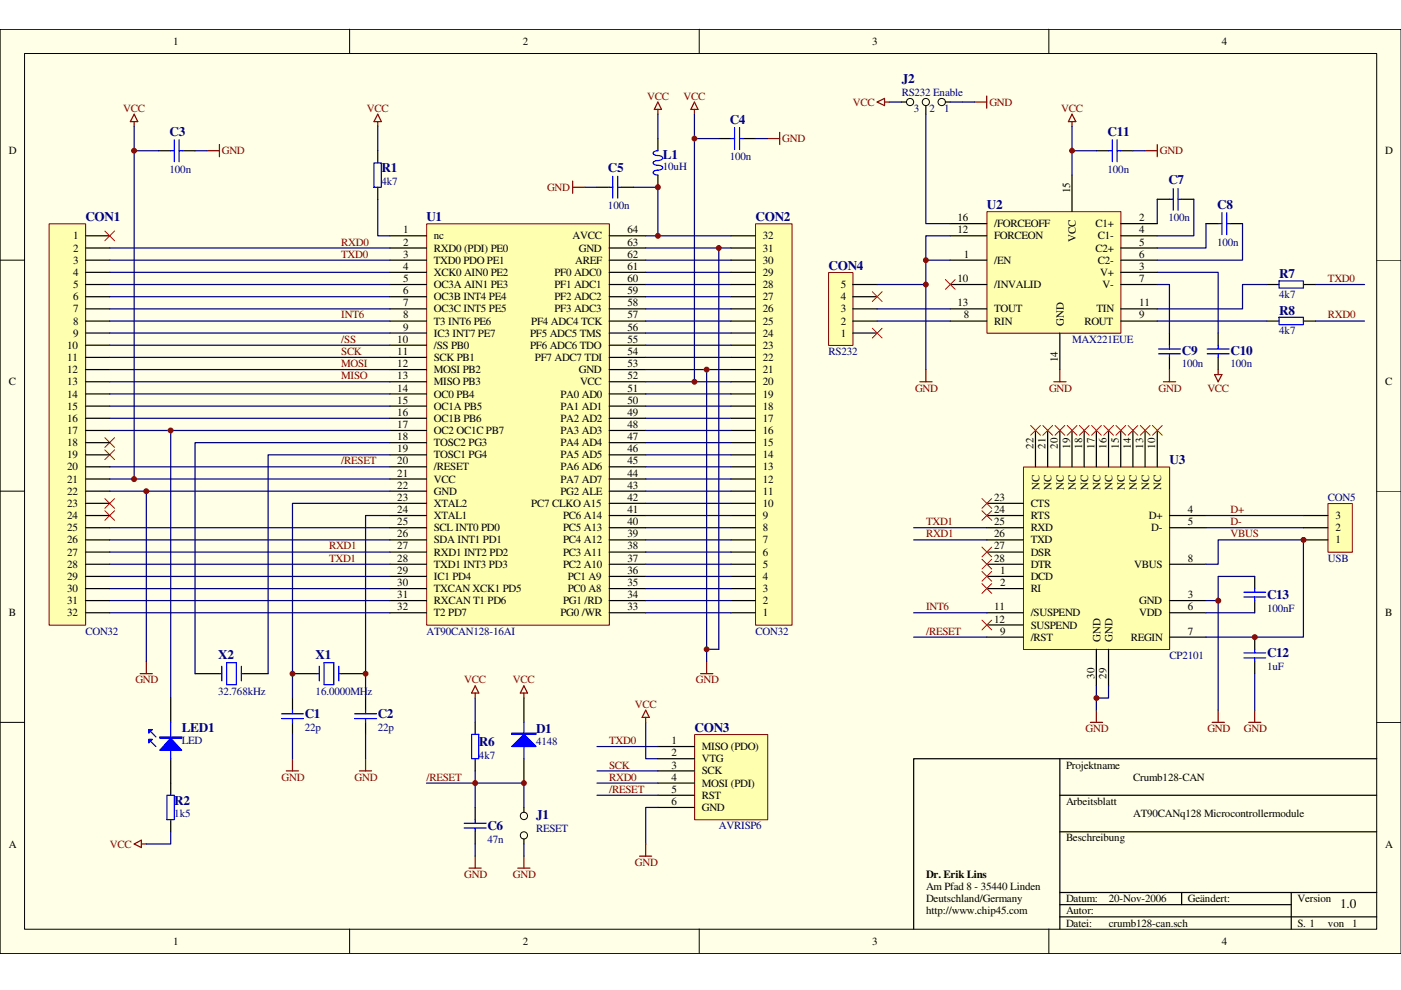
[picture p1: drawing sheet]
<svg xmlns="http://www.w3.org/2000/svg" width="297mm" height="210mm" viewBox="0 0 297 210" stroke-linecap="round" stroke-linejoin="round" font-family="sans-serif">
<path d="M0 6.2h297v196h-297z" fill="#ffffe8"/>
<g fill="none" stroke="#000" stroke-width=".21">
<path d="M0 6.2h297v196h-297zM5.2 11.3h286.7v185.7h-286.7zM74.1 6.2v5.1M148.2 6.2v5.1M222.4 6.2v5.1M0 55.2h5.2M291.9 55.2h5.1M0 104.1h5.2M291.9 104.1h5.1M0 153.2h5.2M291.9 153.2h5.1M74.1 197v5.1"/>
<path d="M148.2 197v5.1M222.4 197v5.1"/>
</g>
<path d="M224.7 160.9v36.1M224.7 168.6h67.2M224.7 176.4h67.2M291.9 160.9h-98.2v36.1M224.7 189.2h67.2M224.7 191.8h49.1M224.7 194.4h67.2M250.5 189.2v2.6M273.8 189.2v7.8" fill="none" stroke="#000" stroke-width=".26"/>
<path d="M90.5 47.5h38.7v85h-38.7z" fill="#ffffb0"/>
<path d="M90.5 47.5h38.7v85h-38.7z" fill="none" stroke="#800000" stroke-width=".21"/>
<g fill="none" stroke="#000" stroke-width=".26">
<path d="M33.6 32h2.6M38.8 32h2.6M80.1 32v2.5M80.1 39.7v2.5M152.4 29.4h2.6M157.6 29.4h2.5M82.7 50h7.7M82.7 52.6h7.7M82.7 55.2h7.7M82.7 57.7h7.7M129.2 50h7.7M129.2 52.6h7.7"/>
<path d="M129.2 55.2h7.7M129.2 57.7h7.7M82.7 60.3h7.7M82.7 62.9h7.7M82.7 65.5h7.7M82.7 68.1h7.7M82.7 70.6h7.7M82.7 73.2h7.7M82.7 75.8h7.7M82.7 78.4h7.7M129.2 60.3h7.7M129.2 62.9h7.7"/>
<path d="M129.2 65.5h7.7M129.2 68.1h7.7M129.2 70.6h7.7M129.2 73.2h7.7M129.2 75.8h7.7M129.2 78.4h7.7M82.7 80.9h7.7M82.7 83.5h7.7M82.7 86.1h7.7M82.7 88.7h7.7M82.7 91.3h7.7M82.7 93.9h7.7"/>
<path d="M82.7 96.4h7.7M82.7 99h7.7M129.2 80.9h7.7M129.2 83.5h7.7M129.2 86.1h7.7M129.2 88.7h7.7M129.2 91.3h7.7M129.2 93.9h7.7M129.2 96.4h7.7M129.2 99h7.7M82.7 101.6h7.7M82.7 104.1h7.7"/>
<path d="M82.7 106.7h7.7M82.7 109.3h7.7M82.7 111.9h7.7M82.7 114.5h7.7M82.7 117.1h7.7M82.7 119.6h7.7M129.2 101.6h7.7M129.2 104.1h7.7M129.2 106.7h7.7M129.2 109.3h7.7M129.2 111.9h7.7M129.2 114.5h7.7"/>
<path d="M129.2 117.1h7.7M129.2 119.6h7.7M82.7 122.2h7.7M82.7 124.8h7.7M82.7 127.3h7.7M82.7 129.9h7.7M129.2 122.2h7.7M129.2 124.8h7.7M129.2 127.3h7.7M129.2 129.9h7.7M36.2 148v5.2M41.4 142.8h5.1"/>
<path d="M51.7 142.8h5.2M62 148v2.6M62 153.2v2.5M62 142.8h5.2M72.3 142.8h5.2M77.5 148v2.6M77.5 153.2v2.5M36.2 160.9v7.7M36.2 173.8v2.6"/>
</g>
<g fill="none" stroke="#000080" stroke-width=".26">
<path d="M28.4 32h5.2M28.4 26.8v74.8M41.4 32h2.5M80.1 26.8v5.2M147.2 24.2v56.7M147.2 29.4h5.2M160.1 29.4h2.6M136.9 57.7h18.1M136.9 55.2h18.1M136.9 52.6h18.1M136.9 50h18.1M152.4 52.6v85.1"/>
<path d="M136.9 78.4h18.1M136.9 75.8h18.1M136.9 73.2h18.1M136.9 70.6h18.1M136.9 68.1h18.1M136.9 65.5h18.1M136.9 62.9h18.1M136.9 60.3h18.1M149.8 78.4v61.9M23.3 91.3h59.4M23.3 99h59.4M82.7 96.4h-25.8v46.4"/>
<path d="M82.7 93.9h-41.3v48.9M136.9 88.7h18.1M136.9 86.1h18.1M136.9 83.5h18.1M136.9 80.9h18.1M23.3 101.6h59.4M23.3 104.1h59.4M23.3 111.9h59.4M23.3 114.5h59.4M23.3 117.1h59.4M23.3 119.6h59.4M31 104.1v36.2"/>
<path d="M82.7 109.3h-5.2v38.7M82.7 106.7h-20.7v41.3M23.3 122.2h59.4M23.3 124.8h59.4M23.3 127.3h59.4M23.3 129.9h59.4M62 155.7v5.2M77.5 155.7v5.2"/>
</g>
<path d="M22.2 92.8l2.1 2.1M22.2 95.4l2.1 2.1M24.3 92.8l-2.1 2.1M24.3 95.4l-2.1 2.1M22.2 105.7l2.1 2.1M22.2 108.3l2.1 2M24.3 105.7l-2.1 2.1M24.3 108.3l-2.1 2" fill="none" stroke="#f00" stroke-width=".21"/>
<g fill="none" stroke="#00f" stroke-width=".26">
<path d="M36.2 32h.8M37 29.6v4.7M38 32h.8M38 29.6v4.7M79.3 34.5h1.6v5.2h-1.6zM155 29.4h.7M155.7 27.1v4.6M156.8 29.4h.8M156.8 27.1v4.6M32 155.2l1.1 1.1M32 157.3l1.1 1M36.2 153.2v7.7"/>
<path d="M46.5 142.8h.5M47 141.3v3.1M48 140.5h2.1v4.7h-2.1zM51.2 142.8h.5M51.2 141.3v3.1M59.7 152.4h4.6M59.7 151.3h4.6M62 150.6v.7M62 152.4v.8M67.2 142.8h.5M67.7 141.3v3.1M68.7 140.5h2.1v4.7h-2.1z"/>
<path d="M71.8 141.3v3.1M71.8 142.8h.5M75.2 152.4h4.6M75.2 151.3h4.6M77.5 150.6v.7M77.5 152.4v.8M35.4 168.6h1.6v5.2h-1.6z"/>
</g>
<g fill="none" stroke="#800000" stroke-width=".26">
<path d="M28.4 24.2l.8 1.6h-1.6zM28.4 25.8v1M43.9 32h2.6M46.5 30.6v2.6M80.1 24.2l.8 1.6h-1.6zM80.1 25.8v1M147.2 21.6l.8 1.6h-1.5zM147.2 23.2v1M162.7 29.4h2.6M165.3 28.1v2.5M29.7 142.8h2.6M31 140.3v2.5"/>
<path d="M148.5 142.8h2.6M149.8 140.3v2.5M60.7 163.4h2.6M62 160.9v2.5M76.2 163.4h2.6M77.5 160.9v2.5"/>
</g>
<path d="M36.2 156.5l2.3 2.6h-4.6z" fill="#00f"/>
<path d="M33.9 156.3h4.6v.2h-4.6zM36.2 156.5l2.3 2.6h-4.6z" fill="none" stroke="#00f" stroke-width=".26"/>
<path d="M33.9 156.4h4.6" fill="none" stroke="#00f" stroke-width=".25"/>
<path d="M31.5 154.7h.8l-.8 .7z" fill="#00f"/>
<path d="M31.5 154.7h.8l-.8 .7z" fill="none" stroke="#00f" stroke-width=".26"/>
<path d="M31.5 156.8h.8l-.8 .7z" fill="#00f"/>
<path d="M31.5 156.8h.8l-.8 .7z" fill="none" stroke="#00f" stroke-width=".26"/>
<path d="M28.4 178.9l1.6-.8v1.6zM30 178.9h1" fill="none" stroke="#800000" stroke-width=".26"/>
<path d="M36.2 91.3v56.7" fill="none" stroke="#000080" stroke-width=".26"/>
<path d="M10.5 47.5h7.7v85h-7.7z" fill="#ffffb0"/>
<path d="M10.4 47.5h7.8v85h-7.8z" fill="none" stroke="#800000" stroke-width=".21"/>
<g fill="none" stroke="#000" stroke-width=".26">
<path d="M18.1 50h5.2M18.1 52.6h5.2M18.1 55.2h5.2M18.1 57.7h5.2M18.1 60.3h5.2M18.1 62.9h5.2M18.1 65.5h5.2M18.1 68.1h5.2M18.1 70.6h5.2M18.1 73.2h5.2M18.1 75.8h5.2M18.1 78.4h5.2"/>
<path d="M18.1 80.9h5.2M18.1 83.5h5.2M18.1 86.1h5.2M18.1 88.7h5.2M18.1 91.3h5.2M18.1 93.9h5.2M18.1 96.4h5.2M18.1 99h5.2M18.1 101.6h5.2M18.1 104.1h5.2M18.1 106.7h5.2M18.1 109.3h5.2"/>
<path d="M18.1 111.9h5.2M18.1 114.5h5.2M18.1 117.1h5.2M18.1 119.6h5.2M18.1 122.2h5.2M18.1 124.8h5.2M18.1 127.3h5.2M18.1 129.9h5.2"/>
</g>
<path d="M160.2 47.5h7.7v85h-7.7z" fill="#ffffb0"/>
<path d="M160.2 47.5h7.7v85h-7.7z" fill="none" stroke="#800000" stroke-width=".21"/>
<g fill="none" stroke="#000" stroke-width=".26">
<path d="M155 57.7h5.1M155 55.2h5.1M155 52.6h5.1M155 50h5.1M155 78.4h5.1M155 75.8h5.1M155 73.2h5.1M155 70.6h5.1M155 68.1h5.1M155 65.5h5.1M155 62.9h5.1M155 60.3h5.1"/>
<path d="M155 99h5.1M155 96.4h5.1M155 93.9h5.1M155 91.3h5.1M155 88.7h5.1M155 86.1h5.1M155 83.5h5.1M155 80.9h5.1M155 119.6h5.1M155 117.1h5.1M155 114.5h5.1M155 111.9h5.1"/>
<path d="M155 109.3h5.1M155 106.7h5.1M155 104.1h5.1M155 101.6h5.1M155 129.9h5.1M155 127.3h5.1M155 124.8h5.1M155 122.2h5.1"/>
</g>
<g fill="none" stroke="#000080" stroke-width=".26">
<path d="M23.3 52.6h59.4M23.3 55.2h59.4M23.3 57.7h59.4M23.3 60.3h59.4M23.3 62.9h59.4M23.3 65.5h59.4M23.3 68.1h59.4M23.3 70.6h59.4M23.3 73.2h59.4M23.3 75.8h59.4M23.3 78.4h59.4M23.3 80.9h59.4"/>
<path d="M23.3 83.5h59.4M23.3 86.1h59.4M23.3 88.7h59.4M136.9 91.3h18.1M136.9 93.9h18.1M136.9 96.4h18.1M136.9 99h18.1M136.9 101.6h18.1M136.9 104.1h18.1M136.9 106.7h18.1M136.9 109.3h18.1M136.9 111.9h18.1"/>
<path d="M136.9 114.5h18.1M136.9 117.1h18.1M136.9 119.6h18.1M136.9 122.2h18.1M136.9 124.8h18.1M136.9 127.3h18.1M136.9 129.9h18.1"/>
</g>
<path d="M147.3 155.8h15.5v18h-15.5z" fill="#ffffb0"/>
<path d="M147.3 155.7h15.5v18.1h-15.5z" fill="none" stroke="#800000" stroke-width=".21"/>
<g fill="none" stroke="#000" stroke-width=".26">
<path d="M100.8 153.2v2.5M111.1 148v5.2M139.5 158.3h7.7M100.8 160.9v2.5M100.8 171.2v2.6M100.8 176.4v2.5M111.1 160.9v5.1M111.1 171.2v1M111.1 177.9v1M139.5 160.9h7.7M139.5 163.4h7.7M139.5 166h7.7"/>
<path d="M139.5 168.6h7.7M139.5 171.2h7.7"/>
</g>
<path d="M80.1 42.2v7.8h2.6M100.8 148v5.2M126.6 158.3h12.9M136.9 153.2v7.7h2.6M90.4 166h10.4M100.8 163.4v7.8M100.8 178.9v2.6M126.6 163.4h12.9M139.5 171.2h-2.6v7.7" fill="none" stroke="#000080" stroke-width=".26"/>
<path d="M100.8 146.9v1.1M100.8 145.4l.7 1.5h-1.5zM136.9 150.6l.8 1.5h-1.6zM136.9 152.1v1.1M136.9 178.9v2.6M99.4 184.1h2.6M100.8 181.5v2.6M135.6 181.5h2.6" fill="none" stroke="#800000" stroke-width=".26"/>
<path d="M22.2 49l2.1 2.1M24.3 49l-2.1 2.1" fill="none" stroke="#f00" stroke-width=".21"/>
<path d="M100 155.7h1.5v5.2h-1.5zM108.5 155.4h5.2v.3h-5.2zM111.1 153.2v7.7M98.4 175.6h4.7M98.4 174.5h4.7M100.8 173.8v.7M100.8 175.6v.8" fill="none" stroke="#00f" stroke-width=".26"/>
<g fill="none" stroke="#000" stroke-width=".21">
<circle cx="111.1" cy="173" r=".77"/>
<circle cx="111.1" cy="177.1" r=".76"/>
</g>
<path d="M108.5 155.6h5.2" fill="none" stroke="#00f" stroke-width=".25"/>
<path d="M108.5 158.3l2.6-2.6 2.6 2.6z" fill="#00f"/>
<g fill="none" stroke="#00f" stroke-width=".26">
<path d="M129.2 39.7h.7M129.9 37.4v4.6M131 39.7h.7M131 37.4v4.6M139.5 32a.7 .7 0 0 0-.9 .7l.9 .3a.91 .91 0 0 1 1 .5 .88 .88 0 0 1-1 .5 .69 .69 0 0 0-.9 .7l.9 .4a.87 .87 0 0 1 1 .5 .87 .87 0 0 1-1 .5 .71 .71 0 0 0-.9 .7l.9 .3M248.7 40v4.6M249.8 40v4.6M247.9 42.2h.8M249.8 42.2h.7M258.3 47.4h.8M259.1 45.1v4.6M260.1 47.4h.8"/>
<path d="M260.1 45.1v4.6M271.2 59.6h5.1v1.5h-5.1zM245.6 75h4.7M245.6 74h4.7M247.9 73.2v.8M247.9 75v.8M255.9 75h4.7M255.9 74h4.7M258.3 73.2v.8M258.3 75v.8M271.2 67.3h5.1v1.5h-5.1zM108.5 158.3l2.6-2.6 2.6 2.6z"/>
</g>
<g fill="none" stroke="#800000" stroke-width=".26">
<path d="M121.4 38.4v2.6M121.4 39.7h2.6M139.5 21.6l.7 1.6h-1.5zM139.5 23.2v1M227.3 24.2l.8 1.6h-1.6zM227.3 25.8v1M224.7 78.4v2.5M247.9 78.4v2.5M257.5 79.4h1.6l-.8 1.5zM258.3 78.4v1M223.4 80.9h2.6M246.7 80.9h2.6"/>
<path d="M111.1 145.4l.7 1.5h-1.5zM111.1 146.9v1.1M109.8 184.1h2.5M111.1 181.5v2.6"/>
</g>
<path d="M124 39.7h2.6M134.3 39.7h5.2v10.3M139.5 24.2v5.2M245.4 68.1h23.2M100.8 166h10.3v5.2M111.1 178.9v2.6" fill="none" stroke="#000080" stroke-width=".26"/>
<g fill="none" stroke="#000" stroke-width=".26">
<path d="M126.6 39.7h2.6M131.7 39.7h2.6M139.5 29.4v2.6M139.5 37.1v2.6M245.4 42.2h2.5M250.5 42.2h2.6M255.7 47.4h2.6M260.9 47.4h2.5M247.9 70.6v2.6M247.9 75.8v2.6M258.3 70.6v2.6M258.3 75.8v2.6"/>
<path d="M268.6 60.3h2.6M268.6 68.1h2.6M276.3 60.3h2.6M276.3 68.1h2.6"/>
</g>
<path d="M209.3 44.9h28.4v25.8h-28.4z" fill="#ffffb0"/>
<path d="M209.3 44.9h28.4v25.8h-28.4z" fill="none" stroke="#800000" stroke-width=".21"/>
<g fill="none" stroke="#000" stroke-width=".26">
<path d="M227.3 37.1v7.7M201.5 55.2h7.7M201.5 47.4h7.7M201.5 50h7.7M237.6 55.2h7.8M237.6 47.4h7.8M237.6 57.7h7.8M237.6 50h7.8M237.6 52.6h7.8M201.5 60.3h7.7M201.5 68.1h7.7M201.5 65.5h7.7"/>
<path d="M224.7 70.6v7.8M237.6 60.3h7.8M237.6 68.1h7.8M237.6 65.5h7.8"/>
</g>
<path d="M196.3 24.2v23.2h5.2M196.3 55.2h5.2M201.5 50h-5.2v28.4M245.4 57.7h12.9v12.9M245.4 42.2v5.2M253.1 42.2v7.8h-7.7M255.7 47.4v5.2h-10.3M263.4 47.4v7.8h-18M245.4 60.3h2.5v10.3M268.6 60.3h-5.2v5.2h-18" fill="none" stroke="#000080" stroke-width=".26"/>
<path d="M186 21.6l1.5-.7v1.5zM187.5 21.6h1.1M196.3 78.4v2.5M195 80.9h2.6" fill="none" stroke="#800000" stroke-width=".26"/>
<path d="M200.4 59.3l2.1 2M202.5 59.3l-2.1 2" fill="none" stroke="#f00" stroke-width=".21"/>
<circle cx="196.3" cy="55.2" r=".51" fill="#800000"/>
<circle cx="196.3" cy="55.2" r=".51" fill="none" stroke="#800000" stroke-width=".21"/>
<path d="M278.9 60.3h10.4M278.9 68.1h10.4M126.6 166h12.9M126.6 168.6h12.9" fill="none" stroke="#000080" stroke-width=".26"/>
<path d="M175.7 57.8h5.1v15.4h-5.1z" fill="#ffffb0"/>
<path d="M175.7 57.8h5.1v15.4h-5.1z" fill="none" stroke="#800000" stroke-width=".21"/>
<path d="M232.4 32h2.6M237.6 32h2.6M180.8 70.6h5.2M180.8 68.1h5.2M180.8 65.5h5.2M180.8 62.9h5.2M180.8 60.3h5.2" fill="none" stroke="#000" stroke-width=".26"/>
<path d="M227.3 26.8v10.3M227.3 32h5.1M240.2 32h2.6" fill="none" stroke="#000080" stroke-width=".26"/>
<path d="M235 32h.8M235.8 29.6v4.7M236.9 32h.7M236.9 29.6v4.7" fill="none" stroke="#00f" stroke-width=".26"/>
<path d="M242.8 32h2.6M245.4 30.6v2.6" fill="none" stroke="#800000" stroke-width=".26"/>
<circle cx="227.3" cy="32" r=".5" fill="#800000"/>
<circle cx="227.3" cy="32" r=".5" fill="none" stroke="#800000" stroke-width=".21"/>
<g fill="none" stroke="#000" stroke-width=".21">
<circle cx="193" cy="21.6" r=".76"/>
<circle cx="196.3" cy="21.6" r=".76"/>
<circle cx="199.7" cy="21.6" r=".78"/>
</g>
<path d="M191.1 21.6h1.1M196.3 22.4v1.8M200.4 21.6h1.1" fill="none" stroke="#000" stroke-width=".26"/>
<path d="M188.6 21.6h2.5M201.5 21.6h5.1M149.8 137.7h2.6M36.2 176.4v2.5h-5.2" fill="none" stroke="#000080" stroke-width=".26"/>
<path d="M206.6 21.6h2.6M209.2 20.4v2.5" fill="none" stroke="#800000" stroke-width=".26"/>
<path d="M185 69.6l2 2.1M185 61.8l2 2.1M187 69.6l-2 2.1M187 61.8l-2 2.1" fill="none" stroke="#f00" stroke-width=".21"/>
<circle cx="28.4" cy="101.6" r=".52" fill="#800000"/>
<circle cx="28.4" cy="101.6" r=".52" fill="none" stroke="#800000" stroke-width=".21"/>
<circle cx="147.2" cy="80.9" r=".51" fill="#800000"/>
<circle cx="147.2" cy="80.9" r=".51" fill="none" stroke="#800000" stroke-width=".21"/>
<circle cx="149.8" cy="78.4" r=".51" fill="#800000"/>
<circle cx="149.8" cy="78.4" r=".51" fill="none" stroke="#800000" stroke-width=".21"/>
<circle cx="147.2" cy="29.4" r=".51" fill="#800000"/>
<circle cx="147.2" cy="29.4" r=".51" fill="none" stroke="#800000" stroke-width=".21"/>
<circle cx="28.4" cy="32" r=".51" fill="#800000"/>
<circle cx="28.4" cy="32" r=".51" fill="none" stroke="#800000" stroke-width=".21"/>
<circle cx="77.5" cy="142.8" r=".51" fill="#800000"/>
<circle cx="77.5" cy="142.8" r=".51" fill="none" stroke="#800000" stroke-width=".21"/>
<circle cx="62" cy="142.8" r=".51" fill="#800000"/>
<circle cx="62" cy="142.8" r=".51" fill="none" stroke="#800000" stroke-width=".21"/>
<circle cx="152.4" cy="52.6" r=".51" fill="#800000"/>
<circle cx="152.4" cy="52.6" r=".51" fill="none" stroke="#800000" stroke-width=".21"/>
<circle cx="31" cy="104.1" r=".51" fill="#800000"/>
<circle cx="31" cy="104.1" r=".51" fill="none" stroke="#800000" stroke-width=".21"/>
<circle cx="36.2" cy="91.3" r=".51" fill="#800000"/>
<circle cx="36.2" cy="91.3" r=".51" fill="none" stroke="#800000" stroke-width=".21"/>
<circle cx="100.7" cy="166" r=".51" fill="#800000"/>
<circle cx="100.7" cy="166" r=".51" fill="none" stroke="#800000" stroke-width=".21"/>
<circle cx="111.1" cy="166" r=".51" fill="#800000"/>
<circle cx="111.1" cy="166" r=".51" fill="none" stroke="#800000" stroke-width=".21"/>
<circle cx="139.5" cy="39.7" r=".52" fill="#800000"/>
<circle cx="139.5" cy="39.7" r=".52" fill="none" stroke="#800000" stroke-width=".21"/>
<circle cx="139.5" cy="50" r=".51" fill="#800000"/>
<circle cx="139.5" cy="50" r=".51" fill="none" stroke="#800000" stroke-width=".21"/>
<circle cx="149.8" cy="137.7" r=".51" fill="#800000"/>
<circle cx="149.8" cy="137.7" r=".51" fill="none" stroke="#800000" stroke-width=".21"/>
<path d="M186 68.1h15.5M186 65.5h15.5M186 60.3h10.3" fill="none" stroke="#000080" stroke-width=".26"/>
<circle cx="196.3" cy="60.3" r=".51" fill="#800000"/>
<circle cx="196.3" cy="60.3" r=".51" fill="none" stroke="#800000" stroke-width=".21"/>
<path d="M217 99.1h31v38.6h-31z" fill="#ffffb0"/>
<path d="M217 99h31v38.7h-31z" fill="none" stroke="#800000" stroke-width=".21"/>
<g fill="none" stroke="#000" stroke-width=".26">
<path d="M219.5 91.3v7.7M222.1 91.3v7.7M224.7 91.3v7.7M227.3 91.3v7.7M229.9 91.3v7.7M232.4 91.3v7.7M235 91.3v7.7M237.6 91.3v7.7M240.2 91.3v7.7M242.8 91.3v7.7M245.4 91.3v7.7M209.2 119.6h7.8"/>
<path d="M209.2 111.9h7.8M209.2 109.3h7.8M209.2 117.1h7.8M209.2 114.5h7.8M209.2 106.7h7.8M247.9 119.6h7.8M247.9 111.9h7.8M247.9 109.3h7.8M209.2 135.1h7.8M209.2 129.9h7.8M209.2 132.5h7.8M209.2 124.8h7.8"/>
<path d="M209.2 122.2h7.8M232.4 137.7v7.7M235 137.7v7.7M247.9 135.1h7.8M247.9 129.9h7.8M247.9 127.3h7.8M266 122.2v2.6M266 127.3v2.6M266 135.1v2.6M266 140.3v2.5"/>
</g>
<path d="M263.7 126.6h4.6M263.7 125.6h4.6M263.7 139.5h4.6M263.7 138.4h4.6M266 124.8v.8M266 126.6v.7M266 137.7v.7M266 139.5v.8" fill="none" stroke="#00f" stroke-width=".26"/>
<path d="M231.2 153.2h2.6M232.4 150.6v2.6M257 153.2h2.6M258.3 150.6v2.6M264.8 153.2h2.5M266 150.6v2.6" fill="none" stroke="#800000" stroke-width=".26"/>
<path d="M255.7 127.3h2.6v23.3M255.7 129.9h10.3M266 122.2h-7.7v5.1M232.4 145.4v5.2M235 145.4v2.6h-2.6M266 142.8v7.8" fill="none" stroke="#000080" stroke-width=".26"/>
<path d="M281.6 106.8h5.1v10.3h-5.1z" fill="#ffffb0"/>
<path d="M281.6 106.8h5.1v10.3h-5.1z" fill="none" stroke="#800000" stroke-width=".21"/>
<path d="M276.3 114.5h5.2M276.3 111.9h5.2M276.3 109.3h5.2" fill="none" stroke="#000" stroke-width=".26"/>
<path d="M255.7 119.6h2.6v-5.1h18v20.6h-20.6M255.7 109.3h20.6M255.7 111.9h20.6" fill="none" stroke="#000080" stroke-width=".26"/>
<circle cx="258.3" cy="127.4" r=".53" fill="#800000"/>
<circle cx="258.3" cy="127.4" r=".53" fill="none" stroke="#800000" stroke-width=".21"/>
<circle cx="266" cy="135.1" r=".52" fill="#800000"/>
<circle cx="266" cy="135.1" r=".52" fill="none" stroke="#800000" stroke-width=".21"/>
<circle cx="232.5" cy="148" r=".52" fill="#800000"/>
<circle cx="232.5" cy="148" r=".52" fill="none" stroke="#800000" stroke-width=".21"/>
<circle cx="276.4" cy="114.5" r=".52" fill="#800000"/>
<circle cx="276.4" cy="114.5" r=".52" fill="none" stroke="#800000" stroke-width=".21"/>
<g fill="none" stroke="#f00" stroke-width=".21">
<path d="M218.5 90.2l2.1 2.1M220.6 90.2l-2.1 2.1M221.1 90.2l2.1 2.1M223.2 90.2l-2.1 2.1M223.7 90.2l2.1 2.1M225.8 90.2l-2.1 2.1M226.3 90.2l2 2.1M228.3 90.2l-2 2.1M228.9 90.2l2 2.1M230.9 90.2l-2 2.1M231.4 90.2l2.1 2.1M233.5 90.2l-2.1 2.1"/>
<path d="M234 90.2l2.1 2.1M236.1 90.2l-2.1 2.1M236.6 90.2l2.1 2.1M238.7 90.2l-2.1 2.1M239.2 90.2l2.1 2.1M241.3 90.2l-2.1 2.1M241.8 90.2l2 2.1M243.8 90.2l-2 2.1M244.3 90.2l2.1 2.1M246.4 90.2l-2.1 2.1M208.2 105.7l2.1 2.1M208.2 108.3l2.1 2"/>
<path d="M208.2 116l2.1 2.1M208.2 118.6l2.1 2M210.3 116l-2.1 2.1M210.3 105.7l-2.1 2.1M210.3 108.3l-2.1 2M210.3 118.6l-2.1 2M208.2 121.2l2.1 2M208.2 123.7l2.1 2.1M208.2 131.5l2.1 2.1M210.3 121.2l-2.1 2M210.3 123.7l-2.1 2.1M210.3 131.5l-2.1 2.1"/>
</g>
<path d="M193.7 111.9h15.5M193.7 114.5h15.5M193.7 135.1h15.5M193.7 129.9h15.5" fill="none" stroke="#000080" stroke-width=".26"/>
<g font-size="2.8" fill="#000080">
<text x="191.2" y="17.7">J2</text>
<text x="35.9" y="28.8">C3</text>
<text x="154.7" y="26.2">C4</text>
<text x="234.8" y="28.8">C11</text>
<text x="140.5" y="33.7">L1</text>
<text x="80.9" y="36.5">R1</text>
<text x="128.9" y="36.5">C5</text>
<text x="247.7" y="39.1">C7</text>
<text x="18.1" y="46.9">CON1</text>
<text x="90.4" y="46.9">U1</text>
<text x="160.2" y="46.9">CON2</text>
<text x="209.3" y="44.3">U2</text>
<text x="258.1" y="44.3">C8</text>
<text x="175.7" y="57.1">CON4</text>
<text x="271.2" y="59">R7</text>
<text x="271.2" y="66.7">R8</text>
<text x="250.6" y="75.2">C9</text>
<text x="260.9" y="75.2">C10</text>
<text x="248" y="98.4">U3</text>
<text x="268.6" y="127">C13</text>
<text x="46.3" y="139.7">X2</text>
<text x="66.9" y="139.7">X1</text>
<text x="268.6" y="139.4">C12</text>
<text x="38.5" y="155.2">LED1</text>
<text x="64.6" y="152.3">C1</text>
<text x="80.1" y="152.3">C2</text>
<text x="113.7" y="155.4">D1</text>
<text x="147.3" y="155.2">CON3</text>
<text x="101.6" y="158.2">R6</text>
<text x="37" y="170.6">R2</text>
<text x="113.7" y="173.7">J1</text>
<text x="103.3" y="176">C6</text>
</g>
<text font-size="2.8" x="284.1" y="192.5">1.0</text>
<g font-size="2.3">
<text x="36.7" y="9.5">1</text>
<text x="110.8" y="9.5">2</text>
<text x="185" y="9.5">3</text>
<text x="259.1" y="9.5">4</text>
<text x="1.9" y="32.7">D</text>
<text x="293.7" y="32.7">D</text>
<text x="226.9" y="41" transform="rotate(-90 226.9 41)">15</text>
<text x="203" y="46.9">16</text>
<text x="241.5" y="46.9">2</text>
<text x="15.5" y="50.8">1</text>
<text x="15.5" y="53.3">2</text>
<text x="85.5" y="49.5">1</text>
<text x="85.5" y="52.1">2</text>
<text x="92" y="50.8">nc</text>
<text x="92" y="53.3">RXD0 (PDI) PE0</text>
<text x="121.4" y="50.8">AVCC</text>
<text x="122.7" y="53.3">GND</text>
<text x="133.1" y="52.1">63</text>
<text x="133.1" y="49.5">64</text>
<text x="161.7" y="53.3">31</text>
<text x="161.7" y="50.8">32</text>
<text x="203" y="49.5">12</text>
<text x="210.8" y="50.8">FORCEON</text>
<text x="210.8" y="48.2">/FORCEOFF</text>
<text x="228.1" y="51.3" transform="rotate(-90 228.1 51.3)">VCC</text>
<text x="232.2" y="48.2">C1+</text>
<text x="232.2" y="53.3">C2+</text>
<text x="232.7" y="50.8">C1-</text>
<text x="241.5" y="49.5">4</text>
<text x="241.5" y="52.1">5</text>
<text x="15.5" y="55.9">3</text>
<text x="15.5" y="58.5">4</text>
<text x="85.5" y="54.7">3</text>
<text x="85.5" y="57.2">4</text>
<text x="85.5" y="59.8">5</text>
<text x="92" y="55.9">TXD0 PDO PE1</text>
<text x="92" y="58.5">XCK0 AIN0 PE2</text>
<text x="117.6" y="58.5">PF0 ADC0</text>
<text x="122" y="55.9">AREF</text>
<text x="133.1" y="59.8">60</text>
<text x="133.1" y="57.2">61</text>
<text x="133.1" y="54.7">62</text>
<text x="161.7" y="58.5">29</text>
<text x="161.7" y="55.9">30</text>
<text x="203" y="59.8">10</text>
<text x="204.3" y="54.7">1</text>
<text x="210.8" y="55.9">/EN</text>
<text x="232.7" y="55.9">C2-</text>
<text x="233.3" y="58.5">V+</text>
<text x="241.5" y="57.2">3</text>
<text x="241.5" y="54.7">6</text>
<text x="241.5" y="59.8">7</text>
<text x="15.5" y="61.1">5</text>
<text x="15.5" y="63.7">6</text>
<text x="85.5" y="62.4">6</text>
<text x="85.5" y="64.9">7</text>
<text x="92" y="61.1">OC3A AIN1 PE3</text>
<text x="92" y="63.7">OC3B INT4 PE4</text>
<text x="117.6" y="63.7">PF2 ADC2</text>
<text x="117.6" y="61.1">PF1 ADC1</text>
<text x="133.1" y="64.9">58</text>
<text x="133.1" y="62.4">59</text>
<text x="161.7" y="63.7">27</text>
<text x="161.7" y="61.1">28</text>
<text x="178.3" y="63.7">4</text>
<text x="178.3" y="61.1">5</text>
<text x="203" y="64.9">13</text>
<text x="210.8" y="61.1">/INVALID</text>
<text x="233.8" y="61.1">V-</text>
<text x="241.5" y="64.9">11</text>
<text x="15.5" y="66.3">7</text>
<text x="15.5" y="68.8">8</text>
<text x="15.5" y="71.4">9</text>
<text x="85.5" y="67.5">8</text>
<text x="85.5" y="70.1">9</text>
<text x="92" y="66.3">OC3C INT5 PE5</text>
<text x="92" y="68.8">T3 INT6 PE6</text>
<text x="92" y="71.4">IC3 INT7 PE7</text>
<text x="112.4" y="71.4">PF5 ADC5 TMS</text>
<text x="112.6" y="68.8">PF4 ADC4 TCK</text>
<text x="117.6" y="66.3">PF3 ADC3</text>
<text x="133.1" y="70.1">56</text>
<text x="133.1" y="67.5">57</text>
<text x="161.7" y="71.4">24</text>
<text x="161.7" y="68.8">25</text>
<text x="161.7" y="66.3">26</text>
<text x="178.3" y="71.4">1</text>
<text x="178.3" y="68.8">2</text>
<text x="178.3" y="66.3">3</text>
<text x="204.3" y="67.5">8</text>
<text x="210.8" y="68.8">RIN</text>
<text x="210.8" y="66.3">TOUT</text>
<text x="225.5" y="69.1" transform="rotate(-90 225.5 69.1)">GND</text>
<text x="229.9" y="68.8">ROUT</text>
<text x="232.5" y="66.3">TIN</text>
<text x="241.5" y="67.5">9</text>
<text x="14.3" y="74">10</text>
<text x="14.3" y="76.5">11</text>
<text x="84.2" y="72.7">10</text>
<text x="84.2" y="75.3">11</text>
<text x="84.2" y="77.9">12</text>
<text x="92" y="74">/SS PB0</text>
<text x="92" y="76.5">SCK PB1</text>
<text x="112.4" y="74">PF6 ADC6 TDO</text>
<text x="113.4" y="76.5">PF7 ADC7 TDI</text>
<text x="133.1" y="75.3">54</text>
<text x="133.1" y="72.7">55</text>
<text x="133.1" y="77.9">53</text>
<text x="161.7" y="76.5">22</text>
<text x="161.7" y="74">23</text>
<text x="224.3" y="76.8" transform="rotate(-90 224.3 76.8)">14</text>
<text x="1.9" y="81.7">C</text>
<text x="14.3" y="79.1">12</text>
<text x="14.3" y="81.7">13</text>
<text x="84.2" y="80.4">13</text>
<text x="84.2" y="83">14</text>
<text x="92" y="79.1">MOSI PB2</text>
<text x="92" y="81.7">MISO PB3</text>
<text x="122.7" y="79.1">GND</text>
<text x="123" y="81.7">VCC</text>
<text x="133.1" y="83">51</text>
<text x="133.1" y="80.4">52</text>
<text x="161.7" y="81.7">20</text>
<text x="161.7" y="79.1">21</text>
<text x="293.7" y="81.7">C</text>
<text x="14.3" y="84.3">14</text>
<text x="14.3" y="86.9">15</text>
<text x="14.3" y="89.5">16</text>
<text x="84.2" y="85.6">15</text>
<text x="84.2" y="88.1">16</text>
<text x="92" y="84.3">OC0 PB4</text>
<text x="92" y="86.9">OC1A PB5</text>
<text x="92" y="89.5">OC1B PB6</text>
<text x="118.8" y="89.5">PA2 AD2</text>
<text x="118.8" y="86.9">PA1 AD1</text>
<text x="118.8" y="84.3">PA0 AD0</text>
<text x="133.1" y="88.1">49</text>
<text x="133.1" y="85.6">50</text>
<text x="161.7" y="89.5">17</text>
<text x="161.7" y="86.9">18</text>
<text x="161.7" y="84.3">19</text>
<text x="14.3" y="92">17</text>
<text x="14.3" y="94.6">18</text>
<text x="84.2" y="90.7">17</text>
<text x="84.2" y="93.3">18</text>
<text x="84.2" y="95.9">19</text>
<text x="92" y="92">OC2 OC1C PB7</text>
<text x="92" y="94.6">TOSC2 PG3</text>
<text x="118.8" y="94.6">PA4 AD4</text>
<text x="118.8" y="92">PA3 AD3</text>
<text x="133.1" y="95.9">46</text>
<text x="133.1" y="93.3">47</text>
<text x="133.1" y="90.7">48</text>
<text x="161.7" y="94.6">15</text>
<text x="161.7" y="92">16</text>
<text x="219.1" y="95.2" transform="rotate(-90 219.1 95.2)">22</text>
<text x="221.7" y="95.2" transform="rotate(-90 221.7 95.2)">21</text>
<text x="224.3" y="95.2" transform="rotate(-90 224.3 95.2)">20</text>
<text x="226.9" y="95.2" transform="rotate(-90 226.9 95.2)">19</text>
<text x="229.4" y="95.2" transform="rotate(-90 229.4 95.2)">18</text>
<text x="232" y="95.2" transform="rotate(-90 232 95.2)">17</text>
<text x="234.6" y="95.2" transform="rotate(-90 234.6 95.2)">16</text>
<text x="237.2" y="95.2" transform="rotate(-90 237.2 95.2)">15</text>
<text x="239.8" y="95.2" transform="rotate(-90 239.8 95.2)">14</text>
<text x="242.4" y="95.2" transform="rotate(-90 242.4 95.2)">13</text>
<text x="244.9" y="95.2" transform="rotate(-90 244.9 95.2)">10</text>
<text x="14.3" y="97.2">19</text>
<text x="14.3" y="99.7">20</text>
<text x="84.2" y="98.5">20</text>
<text x="84.2" y="101">21</text>
<text x="92" y="97.2">TOSC1 PG4</text>
<text x="92" y="99.7">/RESET</text>
<text x="118.8" y="99.7">PA6 AD6</text>
<text x="118.8" y="97.2">PA5 AD5</text>
<text x="133.1" y="101">44</text>
<text x="133.1" y="98.5">45</text>
<text x="161.7" y="99.7">13</text>
<text x="161.7" y="97.2">14</text>
<text x="14.3" y="102.3">21</text>
<text x="14.3" y="104.9">22</text>
<text x="14.3" y="107.5">23</text>
<text x="84.2" y="103.6">22</text>
<text x="84.2" y="106.2">23</text>
<text x="92" y="102.3">VCC</text>
<text x="92" y="104.9">GND</text>
<text x="92" y="107.5">XTAL2</text>
<text x="112.6" y="107.5">PC7 CLKO A15</text>
<text x="118.8" y="104.9">PG2 ALE</text>
<text x="118.8" y="102.3">PA7 AD7</text>
<text x="133.1" y="106.2">42</text>
<text x="133.1" y="103.6">43</text>
<text x="161.7" y="107.5">10</text>
<text x="161.7" y="104.9">11</text>
<text x="161.7" y="102.3">12</text>
<text x="210.8" y="106.2">23</text>
<text x="218.5" y="107.5">CTS</text>
<text x="220.4" y="103.9" transform="rotate(-90 220.4 103.9)">NC</text>
<text x="223" y="103.9" transform="rotate(-90 223 103.9)">NC</text>
<text x="225.5" y="103.9" transform="rotate(-90 225.5 103.9)">NC</text>
<text x="228.1" y="103.9" transform="rotate(-90 228.1 103.9)">NC</text>
<text x="230.7" y="103.9" transform="rotate(-90 230.7 103.9)">NC</text>
<text x="233.3" y="103.9" transform="rotate(-90 233.3 103.9)">NC</text>
<text x="235.9" y="103.9" transform="rotate(-90 235.9 103.9)">NC</text>
<text x="238.5" y="103.9" transform="rotate(-90 238.5 103.9)">NC</text>
<text x="241" y="103.9" transform="rotate(-90 241 103.9)">NC</text>
<text x="243.6" y="103.9" transform="rotate(-90 243.6 103.9)">NC</text>
<text x="246.2" y="103.9" transform="rotate(-90 246.2 103.9)">NC</text>
<text x="14.3" y="110.1">24</text>
<text x="14.3" y="112.6">25</text>
<text x="84.2" y="108.8">24</text>
<text x="84.2" y="111.4">25</text>
<text x="84.2" y="113.9">26</text>
<text x="92" y="110.1">XTAL1</text>
<text x="92" y="112.6">SCL INT0 PD0</text>
<text x="119.4" y="112.6">PC5 A13</text>
<text x="119.4" y="110.1">PC6 A14</text>
<text x="133.1" y="113.9">39</text>
<text x="133.1" y="111.4">40</text>
<text x="133.1" y="108.8">41</text>
<text x="161.7" y="112.6">8</text>
<text x="161.7" y="110.1">9</text>
<text x="210.8" y="113.9">26</text>
<text x="210.8" y="111.4">25</text>
<text x="210.8" y="108.8">24</text>
<text x="218.5" y="112.6">RXD</text>
<text x="218.5" y="110.1">RTS</text>
<text x="243.6" y="110.1">D+</text>
<text x="244.1" y="112.6">D-</text>
<text x="251.8" y="111.4">5</text>
<text x="251.8" y="108.8">4</text>
<text x="283.1" y="112.6">2</text>
<text x="283.1" y="110.1">3</text>
<text x="14.3" y="115.2">26</text>
<text x="14.3" y="117.8">27</text>
<text x="84.2" y="116.5">27</text>
<text x="84.2" y="119.1">28</text>
<text x="92" y="115.2">SDA INT1 PD1</text>
<text x="92" y="117.8">RXD1 INT2 PD2</text>
<text x="119.4" y="117.8">PC3 A11</text>
<text x="119.4" y="115.2">PC4 A12</text>
<text x="133.1" y="119.1">37</text>
<text x="133.1" y="116.5">38</text>
<text x="161.7" y="117.8">6</text>
<text x="161.7" y="115.2">7</text>
<text x="210.8" y="119.1">28</text>
<text x="210.8" y="116.5">27</text>
<text x="218.5" y="117.8">DSR</text>
<text x="218.5" y="115.2">TXD</text>
<text x="251.8" y="119.1">8</text>
<text x="283.1" y="115.2">1</text>
<text x="14.3" y="120.4">28</text>
<text x="14.3" y="123">29</text>
<text x="14.3" y="125.6">30</text>
<text x="84.2" y="121.7">29</text>
<text x="84.2" y="124.2">30</text>
<text x="92" y="120.4">TXD1 INT3 PD3</text>
<text x="92" y="123">IC1 PD4</text>
<text x="92" y="125.6">TXCAN XCK1 PD5</text>
<text x="119.4" y="120.4">PC2 A10</text>
<text x="120.4" y="125.6">PC0 A8</text>
<text x="120.4" y="123">PC1 A9</text>
<text x="133.1" y="124.2">35</text>
<text x="133.1" y="121.7">36</text>
<text x="161.7" y="125.6">3</text>
<text x="161.7" y="123">4</text>
<text x="161.7" y="120.4">5</text>
<text x="212.1" y="124.2">2</text>
<text x="212.1" y="121.7">1</text>
<text x="218.5" y="125.6">RI</text>
<text x="218.5" y="123">DCD</text>
<text x="218.5" y="120.4">DTR</text>
<text x="240.5" y="120.4">VBUS</text>
<text x="1.9" y="130.7">B</text>
<text x="14.3" y="128.1">31</text>
<text x="14.3" y="130.7">32</text>
<text x="84.2" y="126.8">31</text>
<text x="84.2" y="129.4">32</text>
<text x="92" y="128.1">RXCAN T1 PD6</text>
<text x="92" y="130.7">T2 PD7</text>
<text x="118.8" y="130.7">PG0 /WR</text>
<text x="119.4" y="128.1">PG1 /RD</text>
<text x="133.1" y="129.4">33</text>
<text x="133.1" y="126.8">34</text>
<text x="161.7" y="130.7">1</text>
<text x="161.7" y="128.1">2</text>
<text x="210.8" y="132">12</text>
<text x="210.8" y="129.4">11</text>
<text x="218.5" y="130.7">/SUSPEND</text>
<text x="241.5" y="130.7">VDD</text>
<text x="241.5" y="128.1">GND</text>
<text x="251.8" y="129.4">6</text>
<text x="251.8" y="126.8">3</text>
<text x="293.7" y="130.7">B</text>
<text x="212.1" y="134.6">9</text>
<text x="218.5" y="135.8">/RST</text>
<text x="218.5" y="133.3">SUSPEND</text>
<text x="233.3" y="136.1" transform="rotate(-90 233.3 136.1)">GND</text>
<text x="235.9" y="136.1" transform="rotate(-90 235.9 136.1)">GND</text>
<text x="239.7" y="135.8">REGIN</text>
<text x="251.8" y="134.6">7</text>
<text x="232" y="143.9" transform="rotate(-90 232 143.9)">30</text>
<text x="234.6" y="143.9" transform="rotate(-90 234.6 143.9)">29</text>
<text x="142.4" y="157.8">1</text>
<text x="142.4" y="160.4">2</text>
<text x="148.8" y="159">MISO (PDO)</text>
<text x="148.8" y="161.6">VTG</text>
<text x="142.4" y="162.9">3</text>
<text x="142.4" y="165.5">4</text>
<text x="148.8" y="164.2">SCK</text>
<text x="148.8" y="166.8">MOSI (PDI)</text>
<text x="226" y="162.9">Projektname</text>
<text x="240.2" y="165.5">Crumb128-CAN</text>
<text x="142.4" y="168.1">5</text>
<text x="142.4" y="170.6">6</text>
<text x="148.8" y="169.4">RST</text>
<text x="148.8" y="172">GND</text>
<text x="226" y="170.6">Arbeitsblatt</text>
<text x="240.2" y="173.2">AT90CANq128 Microcontrollermodule</text>
<text x="1.9" y="179.7">A</text>
<text x="226" y="178.4">Beschreibung</text>
<text x="293.7" y="179.7">A</text>
<text x="196.3" y="186.2">Dr. Erik Lins</text>
<text x="196.3" y="188.7">Am Pfad 8 - 35440 Linden</text>
<text x="196.3" y="191.3">Deutschland/Germany</text>
<text x="226" y="191.3">Datum:</text>
<text x="235.1" y="191.3">20-Nov-2006</text>
<text x="251.8" y="191.3">Geändert:</text>
<text x="275.1" y="191.3">Version</text>
<text x="196.3" y="193.9">http://www.chip45.com</text>
<text x="226" y="196.5">Datei:</text>
<text x="226" y="193.9">Autor:</text>
<text x="235.1" y="196.5">crumb128-can.sch</text>
<text x="275.1" y="196.5">S. 1</text>
<text x="281.6" y="196.5">von</text>
<text x="286.7" y="196.5">1</text>
<text x="36.7" y="200.3">1</text>
<text x="110.8" y="200.3">2</text>
<text x="185" y="200.3">3</text>
<text x="259.1" y="200.3">4</text>
</g>
<g font-size="2.3" fill="#800000">
<text x="26.1" y="23.7">VCC</text>
<text x="77.8" y="23.7">VCC</text>
<text x="137.2" y="21.1">VCC</text>
<text x="144.9" y="21.1">VCC</text>
<text x="180.8" y="22.4">VCC</text>
<text x="209.8" y="22.4">GND</text>
<text x="225" y="23.7">VCC</text>
<text x="47" y="32.7">GND</text>
<text x="165.9" y="30.1">GND</text>
<text x="245.9" y="32.7">GND</text>
<text x="116" y="40.5">GND</text>
<text x="72.3" y="52.1">RXD0</text>
<text x="72.3" y="54.7">TXD0</text>
<text x="281.6" y="59.8">TXD0</text>
<text x="72.3" y="67.5">INT6</text>
<text x="281.6" y="67.5">RXD0</text>
<text x="72.3" y="75.3">SCK</text>
<text x="72.3" y="77.9">MOSI</text>
<text x="72.3" y="72.7">/SS</text>
<text x="72.3" y="80.4">MISO</text>
<text x="194" y="83">GND</text>
<text x="222.4" y="83">GND</text>
<text x="245.7" y="83">GND</text>
<text x="256" y="83">VCC</text>
<text x="72.3" y="98.5">/RESET</text>
<text x="196.3" y="111.4">TXD1</text>
<text x="196.3" y="113.9">RXD1</text>
<text x="260.9" y="108.8">D+</text>
<text x="260.9" y="111.4">D-</text>
<text x="260.9" y="113.9">VBUS</text>
<text x="69.8" y="116.5">RXD1</text>
<text x="69.8" y="119.1">TXD1</text>
<text x="196.3" y="129.4">INT6</text>
<text x="196.3" y="134.6">/RESET</text>
<text x="28.7" y="144.9">GND</text>
<text x="98.4" y="144.9">VCC</text>
<text x="108.8" y="144.9">VCC</text>
<text x="147.5" y="144.9">GND</text>
<text x="134.6" y="150">VCC</text>
<text x="230.2" y="155.2">GND</text>
<text x="256" y="155.2">GND</text>
<text x="263.7" y="155.2">GND</text>
<text x="129.2" y="157.8">TXD0</text>
<text x="59.7" y="165.5">GND</text>
<text x="75.2" y="165.5">GND</text>
<text x="90.4" y="165.5">/RESET</text>
<text x="129.2" y="165.5">RXD0</text>
<text x="129.2" y="162.9">SCK</text>
<text x="129.2" y="168.1">/RESET</text>
<text x="23.3" y="179.7">VCC</text>
<text x="134.6" y="183.6">GND</text>
<text x="98.4" y="186.1">GND</text>
<text x="108.8" y="186.1">GND</text>
</g>
<g font-size="2.3" fill="#000080">
<text x="191.2" y="20.3">RS232 Enable</text>
<text x="193.8" y="23.7">3</text>
<text x="197.1" y="23.7">2</text>
<text x="200.2" y="23.7">1</text>
<text x="154.7" y="34">100n</text>
<text x="35.9" y="36.6">100n</text>
<text x="80.9" y="39.2">4k7</text>
<text x="140.5" y="36.1">10uH</text>
<text x="234.8" y="36.6">100n</text>
<text x="128.9" y="44.3">100n</text>
<text x="247.7" y="46.9">100n</text>
<text x="258.1" y="52.1">100n</text>
<text x="271.2" y="63.2">4k7</text>
<text x="271.2" y="70.9">4k7</text>
<text x="175.7" y="75.3">RS232</text>
<text x="227.3" y="72.7">MAX221EUE</text>
<text x="250.6" y="77.9">100n</text>
<text x="260.9" y="77.9">100n</text>
<text x="281.6" y="106.2">CON5</text>
<text x="281.6" y="119.1">USB</text>
<text x="268.6" y="129.7">100nF</text>
<text x="18.1" y="134.6">CON32</text>
<text x="90.4" y="134.6">AT90CAN128-16AI</text>
<text x="160.2" y="134.6">CON32</text>
<text x="248" y="139.7">CP2101</text>
<text x="268.6" y="142">1uF</text>
<text x="46.3" y="147.4">32.768kHz</text>
<text x="66.9" y="147.4">16.0000MHz</text>
<text x="64.6" y="154.9">22p</text>
<text x="80.1" y="154.9">22p</text>
<text x="38.5" y="157.8">LED</text>
<text x="101.6" y="160.9">4k7</text>
<text x="113.7" y="158">4148</text>
<text x="37" y="173.2">1k5</text>
<text x="103.3" y="178.6">47n</text>
<text x="113.7" y="176.3">RESET</text>
<text x="152.4" y="175.8">AVRISP6</text>
</g>
</svg>
